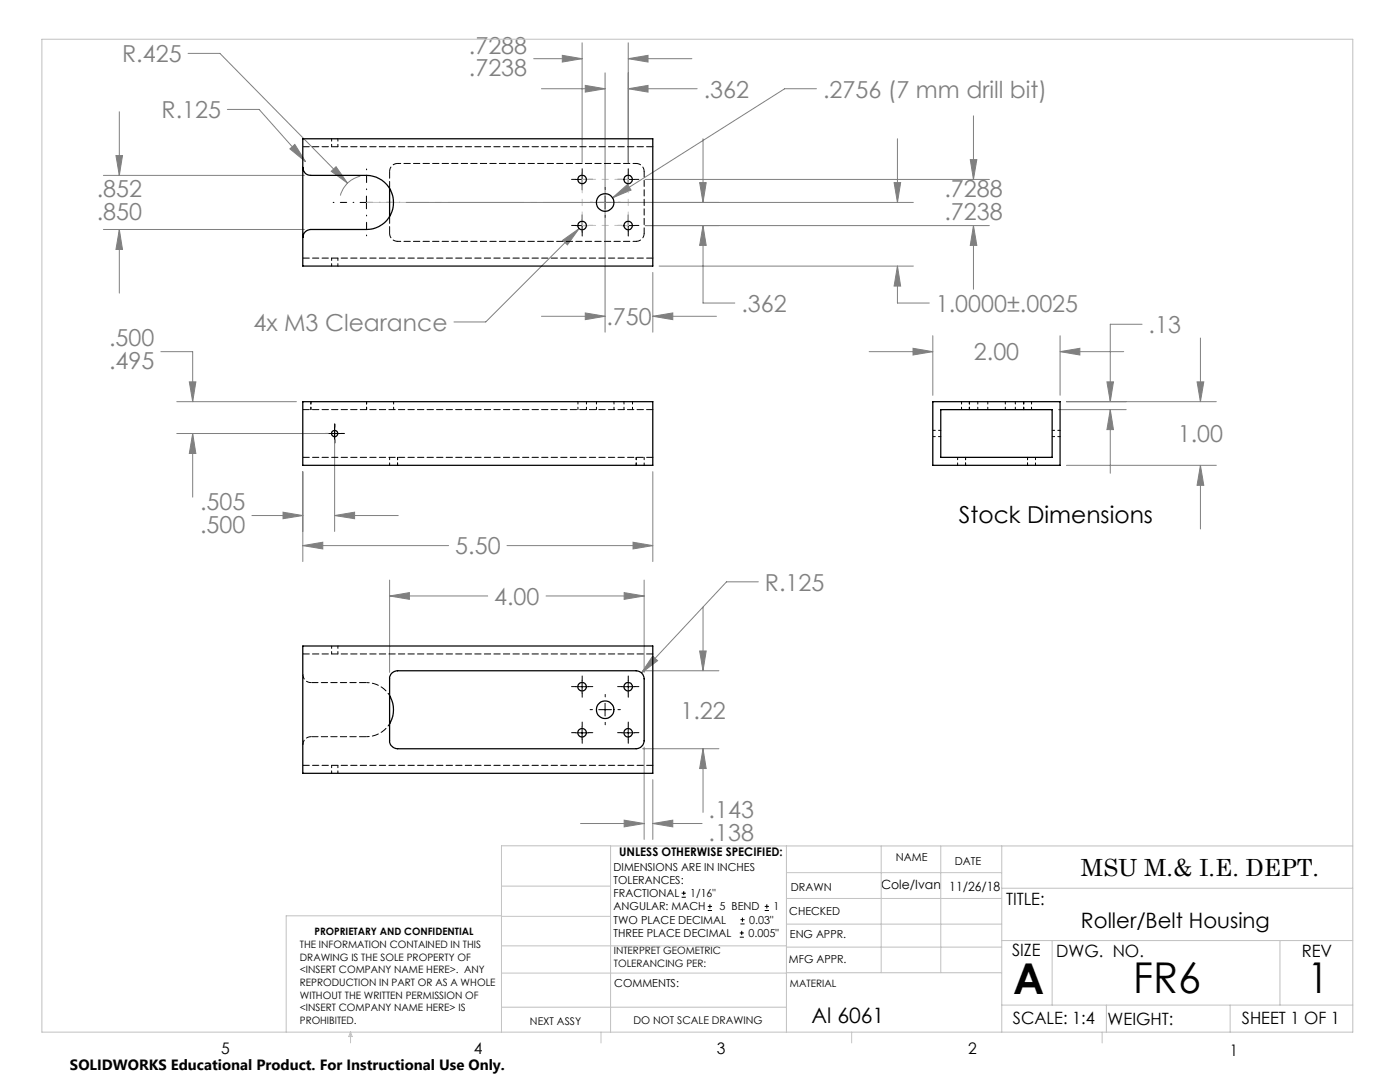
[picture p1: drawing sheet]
<svg xmlns="http://www.w3.org/2000/svg" width="279mm" height="216mm" viewBox="0 0 279 216" stroke-linecap="round" stroke-linejoin="round" font-family="sans-serif">
<g fill="none" stroke="#000" stroke-width=".2">
<path d="M73.1 39.1v2.6M114.9 35.8h2.5M116.2 34.5v2.6M120.8 39.1v2.6M124.1 35.8h2.5M125.4 34.5v2.6M71.9 40.4h2.5M114.9 45h2.5M116.2 43.7v2.6M119.5 40.4h2.5M124.1 45h2.5M125.4 43.7v2.6"/>
<path d="M65.5 86.5h2.6M66.8 85.2v2.6M114.9 137h2.5M116.2 135.7v2.6M124.1 137h2.5M125.4 135.7v2.6M114.9 146.2h2.5M116.2 145v2.5M119.5 141.6h2.5M120.8 140.3v2.6M124.1 146.2h2.5M125.4 145v2.5"/>
<path d="M136 179h.9M136 178.2h.9M136.5 177.8v.8M141.3 181.7h.8M141.3 180.9h.8M141.7 180.4v.9M147.6 187h.8M147.6 186.2h.8M147.8 184.4h.8M147.8 183.5h.8M148 185.7v.9M148.2 183.1v.8"/>
<path d="M152.6 181.7h.9M152.6 180.9h.9M153 180.4v.9"/>
</g>
<g fill="none" stroke="#808080" stroke-width=".2">
<path d="M37.5 10.7h6.4l25.5 25.8M106.5 11.7h9.7M108.1 17.7h12.7M112.2 11l4 .7-4 .7zM116.2 8.5v23.9M116.8 17l4 .7-4 .7zM120.8 14.5v24.6M125.4 17.7l3.9-.7v1.4zM125.4 11.7l3.9-.7v1.4zM125.4 8.5v23.9M125.4 17.7h13.7M125.4 11.7h12.7"/>
<path d="M162.9 17.7h-6.3l-34.4 21.8M20.6 35h40.1M23.1 31h1.3l-.6 4zM23.8 22.3v12.7M45.4 21.8h6.3l9.3 10.4M57.9 29.7l.9-.9 2.2 3.4zM66.1 34.2l1-.9 2.3 3.2zM71.9 35.1a5.3 5.3 0 0 0-4 3.9M122.2 39.5l3-2.7 .7 1.1zM128.8 35.8h68.6M139.6 36.4h1.3l-.6 4zM140.3 27.7v12.7"/>
<path d="M178.4 36.4h1.3l-.6 4zM179.1 27.7v12.7M193.6 31.9h1.3l-.6 3.9zM194.3 23.1v12.7M20.6 45.8h40.1M23.8 45.8l.6 4h-1.3zM23.8 45.8v12.7M81.1 40.4h101.2M112.3 47.9l3.3-2.3-2.4 3.3zM115.6 45.6l-18.7 18.6h-6.3M120.8 41.7v24.6M128.8 45h68.6"/>
<path d="M130.3 54.4v11.9M131.6 53.1h50.7M140.3 45v15.5h6.3M140.3 45l.6 4h-1.3zM179.1 53.1v7.4h6.4M179.1 53.1l.6 4h-1.3zM194.3 45v12.7M194.3 45l.6 4h-1.3zM32.1 70.2h6.4v10M37.8 76.2h1.3l-.6 4zM108.1 63.1h12.7M116.8 62.4l4 .7-4 .7z"/>
<path d="M130.3 63.1l4-.7v1.4zM130.3 63.1h12.7M173.5 70.2h12.7M182.2 69.5l4 .7-4 .6zM186.2 67v11.9M211.6 70.2h12.7M211.6 67v11.9M211.6 70.2l3.9-.7v1.3zM220.9 76.2h1.3l-.6 4zM227.9 64.7h-6.3v15.5M238.9 76.2h1.3l-.6 4zM239.6 67.5v12.7"/>
<path d="M35.3 80.2h23.9M35.3 86.5h30.2M38.5 86.5v12.7M38.5 86.5l.6 4h-1.3zM60.4 94.1v17.9M66.8 87.8v18.2M130.3 94.1v17.9M211.2 81.7h13.6M212.8 80.2h29.9M212.8 92.9h29.9M221.6 81.7l.6 4h-1.3zM221.6 81.7v12.7"/>
<path d="M239.6 92.9l.6 3.9h-1.3zM239.6 92.9v12.7M50.3 102.9h10.1M56.5 102.2l3.9 .7-3.9 .6zM60.4 108.9h29.1M60.4 108.9l4-.7v1.3zM66.8 102.9h12.7M66.8 102.9l4-.7v1.3zM77.8 115.7v18.5M77.8 118.9h19.5M77.8 118.9l3.9-.6v1.3zM101.2 108.9h29.1"/>
<path d="M109 118.9h19.6M124.6 118.3l4 .6-4 .7zM126.3 108.2l4 .7-4 .6zM128.6 115.7v18.5M151.3 116.1h-6.3l-17 18.2M128.2 133.8h15.3M130.2 130.9l1 .9-3.2 2.5zM139.6 129.9h1.3l-.6 3.9zM140.3 121.1v12.7M128.2 149.4h15.3M128.6 149.1v18.4M130.3 155.6v11.9"/>
<path d="M140.3 149.4v12.7M140.3 149.4l.6 4h-1.3zM115.9 164.3h12.7M124.6 163.7l4 .6-4 .7zM130.3 164.3l4-.6v1.3zM130.3 164.3h9.8"/>
</g>
<g fill="none" stroke="#000" stroke-width=".2" stroke-dasharray="15.2 1.3 1.3 1.3">
<path d="M114.9 35.8h-.8M116.2 34.5v-.8M116.2 37.1v.8M117.5 35.8h.8M120.8 37.8v-.4M124.1 35.8h-.8M125.4 34.5v-.8M125.4 37.1v.8M126.7 35.8h.8M114.9 45h-.8M116.2 43.7v-.8M116.2 46.3v.8"/>
<path d="M117.5 45h.8M118.2 40.4h-.4M120.8 42.9v.5M123.3 40.4h.5M124.1 45h-.8M125.4 43.7v-.8M125.4 46.3v.8M126.7 45h.8M65.5 86.5h-.6M66.8 85.2v-.6M66.8 87.8v.6M68.1 86.5h.6"/>
<path d="M114.9 137h-.8M116.2 135.7v-.8M116.2 138.3v.8M117.5 137h.8M120.8 139.1v-.5M124.1 137h-.8M125.4 135.7v-.8M125.4 138.3v.8M126.7 137h.8M114.9 146.2h-.8M116.2 144.9v-.8M116.2 147.5v.8"/>
<path d="M117.5 146.2h.8M118.2 141.6h-.4M120.8 144.1v.5M123.3 141.6h.5M124.1 146.2h-.8M125.4 144.9v-.8M125.4 147.5v.8M126.7 146.2h.8"/>
</g>
<path d="M73.2 37.8v-4.1M70.6 40.4h-4.1M73.2 42.9v4.2M75.7 40.4h4.1" fill="none" stroke="#000" stroke-width=".2" stroke-dasharray="15.2 1.3 1.3 1.3" stroke-dashoffset="15.1"/>
<path d="M116.2 35.8h9.2M125.4 35.8v9.2M116.2 45v-9.2M125.4 45h-9.2" fill="none" stroke="#c0c0c0" stroke-width=".2" stroke-dasharray="15.2 1.3 1.3 1.3" stroke-dashoffset="12.5"/>
<path d="M120.8 40.4h-47.6" fill="none" stroke="#c0c0c0" stroke-width=".2" stroke-dasharray="15.2 1.3 1.3 1.3" stroke-dashoffset="2.9"/>
<g fill="none" stroke="#c0c0c0" stroke-width=".2">
<path d="M8.4 7.8h261.6v198.2h-261.6zM100.1 176.8h21.7M121.8 168.8v37.2M157 168.8v37.2M157 179.3h42.9M157 174.1h42.9M175.9 168.8v25.3M187.7 168.8v25.3M199.9 177.2h70.1M199.9 168.8v37.2M270 168.8h-169.9v37.2M100.1 194.2h56.9"/>
<path d="M100.1 188.7h56.9M100.1 182.8h21.7M100.1 182.7h-43v23.3M157 194.1h42.9M157 184.4h42.9M157 189h42.9M199.9 187.7h70.1M210 187.7v12.9M255.4 187.7v12.9M70 206v2.1M70 206l.3 .8h-.7zM100.1 201h56.9"/>
<path d="M119.9 206v2.1M170 206v2.1M199.9 200.6h70.1M220 206v2.1M220.8 200.6v5.4M245.5 200.6v5.4"/>
</g>
<path d="M37.8 76.2h1.3l-.6 4zM38.5 86.5l.6 4h-1.3zM56.5 102.2l3.9 .7-3.9 .6zM66.8 102.9l4-.7v1.3zM126.3 108.2l4 .7-4 .6zM60.4 108.9l4-.7v1.3zM211.6 70.2l3.9-.7v1.3zM182.2 69.5l4 .7-4 .6zM239.6 92.9l.6 3.9h-1.3zM238.9 76.2h1.3l-.6 4zM220.9 76.2h1.3l-.6 4zM221.6 81.7l.6 4h-1.3zM77.8 118.9l3.9-.6v1.3zM124.6 118.3l4 .6-4 .7zM130.2 130.9l-2.2 3.4 3.2-2.5zM124.6 163.7l4 .6-4 .7zM130.3 164.3l4-.6v1.3zM139.6 129.9h1.3l-.6 3.9zM140.3 149.4l.6 4h-1.3zM66.1 34.2l3.3 2.3-2.3-3.2zM179.1 53.1l.6 4h-1.3zM178.4 36.4h1.3l-.6 4zM57.9 29.7l3.1 2.5-2.2-3.4zM116.8 17l4 .7-4 .7zM125.4 17.7l3.9-.7v1.4zM112.2 11l4 .7-4 .7zM125.4 11.7l3.9-.7v1.4zM116.8 62.4l4 .7-4 .7zM130.3 63.1l4-.7v1.4zM140.3 45l.6 4h-1.3zM139.6 36.4h1.3l-.6 4zM193.6 31.9h1.3l-.6 3.9zM194.3 45l.6 4h-1.3zM122.2 39.5l3.7-1.6-.7-1.1zM23.8 45.8l.6 4h-1.3zM23.1 31h1.3l-.6 4zM112.3 47.9l.9 1 2.4-3.3z" fill="#808080"/>
<g fill="none" stroke="#000" stroke-width=".25">
<path d="M60.4 33.4a1.57 1.57 0 0 0 1.6 1.6h11.1a5.4 5.4 0 0 1 5.4 5.4 5.4 5.4 0 0 1-5.4 5.4h-11.1a1.63 1.63 0 0 0-1.6 1.6M60.4 27.7h69.9v25.4h-69.9zM77.8 37.6v5.7M60.4 80.2h69.9v12.7h-69.9zM186.2 80.2h25.4v12.7h-25.4zM187.7 81.7h22.3v9.6h-22.3zM60.4 128.9h69.9v25.4h-69.9zM77.8 138.8a5.6 5.6 0 0 1 0 5.7M78.2 134.3l.5-.3 .6-.2h47.7a1.63 1.63 0 0 1 1.6 1.6v12.4a1.7 1.7 0 0 1-1.6 1.6h-47.7a1.63 1.63 0 0 1-1.5-1.6v-12.7z"/>
<circle cx="116.2" cy="35.8" r=".85"/>
<circle cx="125.4" cy="35.8" r=".86"/>
<circle cx="116.2" cy="45" r=".85"/>
<circle cx="120.8" cy="40.4" r="1.75"/>
<circle cx="125.4" cy="45" r=".86"/>
<circle cx="66.8" cy="86.5" r=".62"/>
<circle cx="116.2" cy="137" r=".85"/>
<circle cx="125.4" cy="137" r=".85"/>
<circle cx="116.2" cy="146.2" r=".85"/>
<circle cx="120.8" cy="141.6" r="1.76"/>
<circle cx="125.4" cy="146.2" r=".85"/>
</g>
<path d="M130.3 29.3h-69.8M130.3 51.5h-69.8M130.3 81.7h-69.8M130.3 91.3h-69.8M130.3 130.5h-69.8M130.3 152.7h-69.8" fill="none" stroke="#000" stroke-width=".2" stroke-dasharray="1.3 .6"/>
<g fill="none" stroke="#000" stroke-width=".2" stroke-dasharray="1.3 .6" stroke-dashoffset=".8">
<path d="M66.2 27.7v1.6M67.4 29.3v-1.6M66.2 51.5v1.6M67.4 53.1v-1.6M62 81.7v-1.6M62 80.1v1.6M73.2 81.7v-1.6M77.8 91.3v1.5M78.6 81.7v-1.6M79.3 91.3v1.5M115.3 80.1v1.6M117 81.7v-1.6"/>
<path d="M119 80.1v1.6M122.5 81.7v-1.6M124.5 80.1v1.6M126.2 81.7v-1.6M127 91.3v1.5M128.6 91.3v1.5M186.2 87.1h1.6M187.8 85.9h-1.6M191.1 91.3v1.5M191.9 80.1v1.6M192.7 91.3v1.5M193.4 80.1v1.6"/>
<path d="M193.5 81.7v-1.6M195.1 81.7v-1.6M197.1 80.1v1.6M200.6 81.7v-1.6M202.6 80.1v1.6M204.3 81.7v-1.6M205.1 91.3v1.5M205.9 81.7v-1.6M206.7 91.3v1.5M210 87.1h1.6M211.6 85.9h-1.6M66.2 128.9v1.6"/>
<path d="M67.4 130.5v-1.6M66.2 152.7v1.6M67.4 154.3v-1.6"/>
</g>
<path d="M77.8 34.2a1.59 1.59 0 0 1 1.5-1.6M127 32.6a1.59 1.59 0 0 1 1.6 1.6M79.3 48.2a1.59 1.59 0 0 1-1.5-1.6M128.6 46.6a1.59 1.59 0 0 1-1.6 1.6M60.5 134.6a1.59 1.59 0 0 0 1.5 1.6M62 147a1.59 1.59 0 0 0-1.5 1.6" fill="none" stroke="#000" stroke-width=".2" stroke-dasharray="1.3 .6" stroke-dashoffset=".3"/>
<path d="M62 136.2h11.2M73.2 147h-11.2" fill="none" stroke="#000" stroke-width=".2" stroke-dasharray="1.3 .6" stroke-dashoffset="-.2"/>
<path d="M73.2 136.2a5.4 5.4 0 0 1 4.6 2.6M77.8 144.4a5.4 5.4 0 0 1-4.6 2.6" fill="none" stroke="#000" stroke-width=".2" stroke-dasharray="1.3 .6" stroke-dashoffset=".7"/>
<path d="M128.6 34.2v12.4" fill="none" stroke="#000" stroke-width=".2" stroke-dasharray="1.3 .6" stroke-dashoffset=".2"/>
<path d="M79.3 32.6h47.7M127 48.2h-47.7" fill="none" stroke="#000" stroke-width=".2" stroke-dasharray="1.3 .6" stroke-dashoffset=".6"/>
<path d="M77.8 37.6v-3.4M77.8 46.6v-3.4" fill="none" stroke="#000" stroke-width=".2" stroke-dasharray="1.3 .6" stroke-dashoffset="-.1"/>
<g font-size="8.5">
<text x="202.2" y="198.3">A</text>
<text x="226.1" y="198.1">FR6</text>
<text x="260.9" y="198.1">1</text>
</g>
<g font-size="4.7" fill="#808080">
<text x="93.6" y="10.7">.7288</text>
<text x="24.4" y="12.4">R.425</text>
<text x="93.6" y="15.2">.7238</text>
<text x="32.2" y="23.6">R.125</text>
<text x="140.5" y="19.5">.362</text>
<text x="164.3" y="19.5">.2756 (7 mm drill bit)</text>
<text x="19.3" y="39.4">.852</text>
<text x="188.5" y="39.4">.7288</text>
<text x="19.3" y="43.9">.850</text>
<text x="188.5" y="43.9">.7238</text>
<text x="50.6" y="66">4x M3 Clearance</text>
<text x="121" y="64.9">.750</text>
<text x="148" y="62.2">.362</text>
<text x="186.8" y="62.2">1.0000±.0025</text>
<text x="21.8" y="69.1">.500</text>
<text x="194.4" y="71.9">2.00</text>
<text x="229.2" y="66.4">.13</text>
<text x="21.8" y="73.7">.495</text>
<text x="235.1" y="88.3">1.00</text>
<text x="39.9" y="101.8">.505</text>
<text x="39.9" y="106.4">.500</text>
<text x="90.9" y="110.6">5.50</text>
<text x="152.7" y="117.8">R.125</text>
<text x="98.6" y="120.7">4.00</text>
<text x="135.8" y="143.4">1.22</text>
<text x="141.4" y="163.3">.143</text>
<text x="141.4" y="167.8">.138</text>
</g>
<g font-size="4.7">
<text x="191.4" y="104.4">Stock Dimensions</text>
<text x="215.7" y="174.7">MSU M.&amp; I.E. DEPT.</text>
</g>
<g font-size="4.2">
<text x="215.7" y="185.2">Roller/Belt Housing</text>
<text x="162" y="204.2">Al 6061</text>
</g>
<g font-size="3.4">
<text x="200.8" y="180.5">TITLE:</text>
<text x="202" y="190.8">SIZE</text>
<text x="210.8" y="190.9">DWG. NO.</text>
<text x="259.8" y="191">REV</text>
<text x="202.1" y="204.4">SCALE: 1:4</text>
<text x="221" y="204.5">WEIGHT:</text>
<text x="247.8" y="204.4">SHEET 1 OF 1</text>
</g>
<g font-size="3.2">
<text x="44.2" y="210.4">5</text>
<text x="94.6" y="210.3">4</text>
<text x="143.1" y="210.4">3</text>
<text x="193.2" y="210.3">2</text>
<text x="245.4" y="210.6">1</text>
</g>
<text font-size="3" x="14" y="213.5">SOLIDWORKS Educational Product. For Instructional Use Only.</text>
<g font-size="2.5">
<text x="175.8" y="177.3">Cole/Ivan</text>
<text x="189.5" y="177.8">11/26/18</text>
</g>
<text font-size="2.4" x="123.6" y="170.8">UNLESS OTHERWISE SPECIFIED:</text>
<g font-size="2.2">
<text x="122.5" y="173.7">DIMENSIONS ARE IN INCHES</text>
<text x="178.8" y="171.8">NAME</text>
<text x="190.6" y="172.5">DATE</text>
<text x="122.5" y="176.4">TOLERANCES:</text>
<text x="122.5" y="179">FRACTIONAL</text>
<text x="137.8" y="179">1/16&quot;</text>
<text x="157.8" y="177.8">DRAWN</text>
<text x="122.5" y="184.3">TWO PLACE DECIMAL</text>
<text x="122.5" y="181.7">ANGULAR: MACH</text>
<text x="143.6" y="181.7">5 BEND</text>
<text x="149.5" y="184.3">0.03&quot;</text>
<text x="154.4" y="181.7">1</text>
<text x="157.5" y="182.5">CHECKED</text>
<text x="122.5" y="187">THREE PLACE DECIMAL</text>
<text x="149.4" y="187">0.005&quot;</text>
<text x="157.6" y="187.2">ENG APPR.</text>
<text x="122.6" y="197">COMMENTS:</text>
<text x="157.4" y="192.2">MFG APPR.</text>
</g>
<g font-size="2.1">
<text x="105.8" y="204.5">NEXT ASSY</text>
<text x="126.4" y="204.3">DO NOT SCALE DRAWING</text>
</g>
<g font-size="2">
<text x="59.8" y="189.2">THE INFORMATION CONTAINED IN THIS</text>
<text x="59.8" y="191.7">DRAWING IS THE SOLE PROPERTY OF</text>
<text x="62.8" y="186.5">PROPRIETARY AND CONFIDENTIAL</text>
<text x="122.5" y="190.4">INTERPRET GEOMETRIC</text>
<text x="59.8" y="194.2">&lt;INSERT COMPANY NAME HERE&gt;. ANY</text>
<text x="59.8" y="196.8">REPRODUCTION IN PART OR AS A WHOLE</text>
<text x="122.5" y="192.9">TOLERANCING PER:</text>
<text x="157.7" y="197">MATERIAL</text>
<text x="59.8" y="199.3">WITHOUT THE WRITTEN PERMISSION OF</text>
<text x="59.8" y="201.8">&lt;INSERT COMPANY NAME HERE&gt; IS</text>
<text x="59.8" y="204.3">PROHIBITED.</text>
</g>
</svg>
